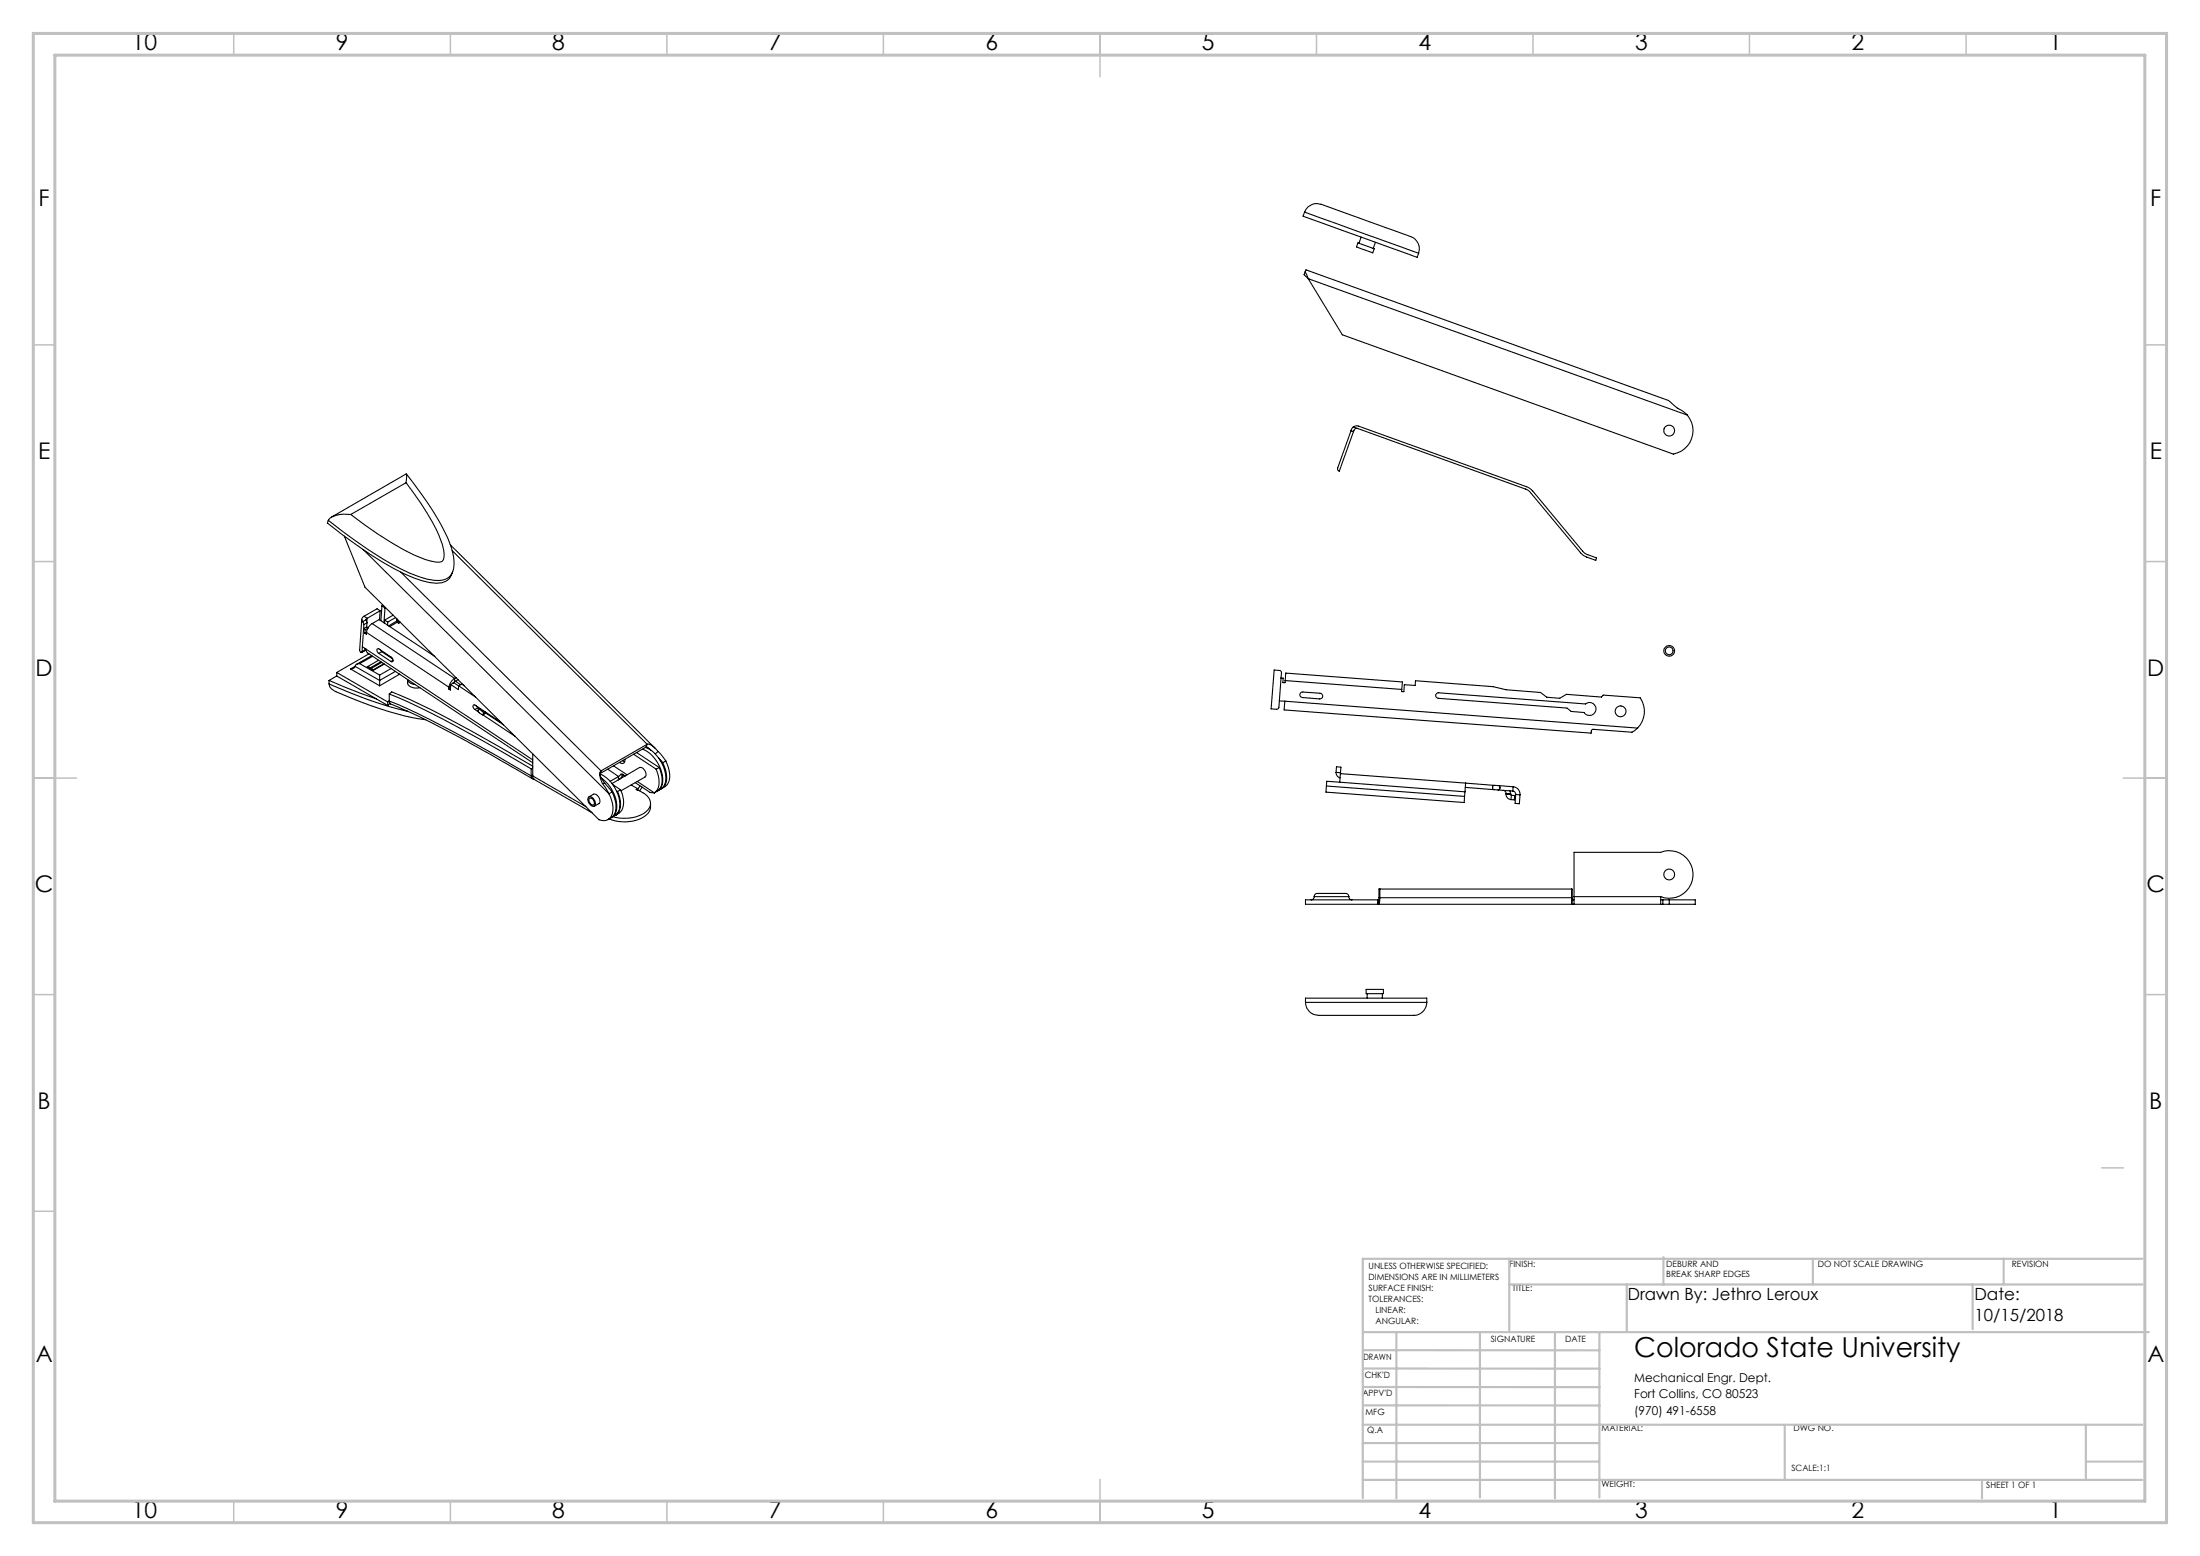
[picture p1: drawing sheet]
<svg xmlns="http://www.w3.org/2000/svg" width="508mm" height="359mm" viewBox="0 0 508 359" stroke-linecap="round" stroke-linejoin="round" font-family="sans-serif">
<g fill="none" stroke="#c0c0c0" stroke-width=".35">
<path d="M54 7.7v5M104 7.7v5M154 7.7v5M204 7.7v5M254 7.7v10M304 7.7v5M354 7.7v5M404 7.7v5M454 7.7v5M7.7 79.6h5M495.3 79.6h5M7.7 129.6h5"/>
<path d="M495.3 129.6h5M7.7 179.6h10M490.3 179.6h10M7.7 229.6h5M495.3 229.6h5M7.7 279.6h5M485.3 269.6h5M54 346.6v4.9M104 346.6v4.9M154 346.6v4.9M204 346.6v4.9M254 341.6v9.9"/>
</g>
<g fill="none" stroke="#c0c0c0" stroke-width=".5">
<path d="M348.5 290.6v16.9M348.5 296.5h146.2M375.6 296.5v11M384.1 290.2v6.4M418.6 290.6v5.9M455.5 296.5v10.4M462.7 290.6v5.9M494.7 290.6h-180v55.3M314.7 307.5h181.5M314.7 315.9l54.6 .1M314.7 311.7h54.6M322.4 307.7v38.2"/>
<path d="M341.7 307.5v38.2M359.1 307.7v38.2M369.3 307.5v38.2M314.6 337.4h54.7M314.6 333.2h54.7M314.6 328.9h180.1M314.7 324.4l54.6 .1M314.7 320.2h54.6M412.1 328.9v12.8M481.6 337.4h13.1M481.6 328.9v12.8M314.6 341.7h180.1"/>
<path d="M457.7 341.7v4.2"/>
</g>
<path d="M7.7 7.7h492.6v343.8h-492.6zM12.7 12.7h482.6v333.9h-482.6z" fill="none" stroke="#c0c0c0" stroke-width=".7"/>
<g fill="none" stroke="#000" stroke-width=".25">
<path d="M301.2 49l-.3 .9 25.6 9.3 .7 .2 .4-.9M301.2 49a3 3 0 0 1 3.9-1.8l20.7 7.4M301.2 49l26.4 9.5M313.5 56.1l3.8 1.3-.3 1-3.8-1.4zM314.3 54.7l-.5 1.5M317.6 55.9l-.5 1.5M325.8 54.6a2.95 2.95 0 0 1 1.8 3.9M301.4 62.8l.7 1.5M301.4 62.8l.2-.5 83.7 30.2 2 1.7 1.1 .6 1.2 1M301.4 62.8l-.3 .6 1 .9M302.1 64.3l7.9 13 76.4 27.5a5.5 5.5 0 0 0 3.2-9M302.1 64.3l87.5 31.5"/>
<path d="M302.1 64.3h.1M312 99.4l-3.1 8.6a.57 .57 0 0 0 .3 .8l3.3-9.1M312 99.4l.5 .3M312.5 98.6l.6-.3 .6 .1 39.2 14.1 1 .8 11.8 14.2 .7 .5 2.3 .8-.2 .6-2.3-.9-1.1-.7-11.8-14.2-.9-.6zM312.5 98.6l-.5 .8M313.5 99a.68 .68 0 0 0-.9 .4l-.1 .3M81 118.8l-.8-.1a5 5 0 0 0-4.4 1.4M93.8 111.4a55.3 55.3 0 0 1 8.3 14.3 4.8 4.8 0 0 1 .1 3.8 2.75 2.75 0 0 1-2.7 0 51.5 51.5 0 0 1-15.4-8.4l-3.1-2.3M93.8 111.4v-2l-17.2 10M93.8 111.4l-12.8 7.4M93.9 109.5a67.5 67.5 0 0 1 10 16 8.8 8.8 0 0 1 .6 6.5M75.8 120.1a93.9 93.9 0 0 0 18.9 12.3 15 15 0 0 0 7.2 1.6 3 3 0 0 0 2.6-1.9 3.2 3.2 0 0 1-3.7 2.6 22.4 22.4 0 0 1-9.9-3.5 102.9 102.9 0 0 1-15.3-10.4z"/>
<path d="M79.5 123.8l4.8 11.8 54 53.7a2.25 2.25 0 0 0 3.2-2.4l-.1-1.4-.8-2.2M83.9 126.9l56.7 56.4M88.2 139.9l.7 .5M88.2 139.9l-.3 3.4M88.5 139.7l-.3 .2M92.6 132.1l46.2 45.9M104 125.8l47.3 47M104.4 127.1l45 44.7M76 157.9a2.26 2.26 0 0 0 1.5 1.8 77.2 77.2 0 0 0 20.8 6.5M76 157.1l7 2.9 3.9 1.4M76 157.9a95 95 0 0 0 18.2 6.3M76 157.1v.8"/>
<path d="M77.8 156.1l-1.8 1M77.8 155.3l11.7 6.8M77.8 155.3v.8M77.8 156.1l11.7 6.8M80.9 154.4l6.8 3.9M82 153.8a.89 .89 0 0 1-1.1 .6M82 153.8l5.7 3.3M82 153.8l-1.1 .6M83 153.2a.92 .92 0 0 0-1 .6M83 153.2l4.7 2.7M83.5 143l-.5 7.1 .3 .5h.2l.1-.1M83.7 149.3l.9 .6"/>
<path d="M83.7 149.3l-.1 1.2M83.7 143.5l.3 .7M84 145.1l-.3 4.2M84 145.1l.3 .3M84 144.2v.9M84.1 142.3a.81 .81 0 0 0-.4 1.2M84.1 142.3l.7 .5M84.3 150.1l-.8 .6M84.3 145.4l-.1 .8M84.3 149.7v.4M84.3 150.1l-.7 .4M84.3 149.8h.1"/>
<path d="M84.5 143.1l.2 .7M84.5 143.1l-.8 .4M84.6 149.9v.5l.3 .3 38.1 25.4M84.6 149.9l38.4 25.5M84.6 146v.4l-.4-.2M84.6 146l19.1 12.7M84.6 146l-.4 .2M84.7 144.7l-.7 .4M84.7 144.7l.3 .3M84.7 143.8l-.7 .4M84.7 143.8v.9M84.8 142.8l-.3 .3"/>
<path d="M84.8 142.8l-.1 .8M84.8 153.9l1.4 .7M84.8 153.9l1.4 .9M85 145l-.7 .4M85.2 151l-7.4 4.3M85.8 151.4l-3.5 2M85.9 144a2.87 2.87 0 0 0-1.3 2M85.9 144l19.1 12.6M85.9 144l1.7-1 12.8 8.5M86 151.5l-3 1.7M86.2 154.6v.2M87.4 152.4l-2.6 1.5"/>
<path d="M87.5 150.8l-.5-.6 .1-.3 .2-.1 3.2 2.1 .3 .6-.2 .3-.3-.1M87.5 150.8l2.8 1.9M87.7 157.1v1.2M87.7 155.9v1.2M87.8 141l-.2 2.1M87.8 141l-3 1.8M87.8 141l-.7-.5-3 1.8M87.8 150l.4 .5M87.9 152.8l-2.4 1.4M88.2 150.5l-.7 .3M88.2 150.5l2.5 1.6M88.2 152.9l-2.5 1.4"/>
<path d="M88.6 153.2l-2.4 1.4M88.7 153.3l-2.5 1.5M88.8 143.2v.7M88.8 143.2l.7 .4M88.9 140.4l-.2 3.4M89 140.3l-.1 .1M89.5 143.6v.7M90.3 154.3l-2.6 1.6M90.8 142l-2 1.2M90.8 152.4l-.5 .3M91.3 155l-3.6 2.1M91.3 142.6l-1.8 1"/>
<path d="M91.6 143.4l.1 .2M91.6 143.4v-.5v.5M91.6 143.4l-1.9 1.1M91.7 142.9l-.1 .6M91.7 143.6l-1.7 1.1M91.9 143.4l.5 .3-.3 .2-.4-.3M91.9 143.4v.4M92 143.3l-.1 .1M92.3 155.6l-4.6 2.7M95.8 158l-.9-.2a1.04 1.04 0 0 1-.8-.9 1.7 1.7 0 0 0 2.2 2l.6-.2M103.7 158.7l-.1 .4M104 158.9l-.4 .2"/>
<path d="M104.1 158l1.7 1.2 .1-.9M104.1 158l-.1 1.3-.4-.2M104.1 158l.7-.4 1.1 .8M104.1 158.5l-.4 .2M105 157.4l-.4 .3M105 156.6a2.87 2.87 0 0 0-1.3 2.1M105 156.6v.8M105.2 157.3l1.2 .8M105.3 156.5l-.3 .1M105.8 156.9l-.8 .5M105.9 158.3l4 2.7M107.2 158.3l-.6-.4-.7 .4"/>
<path d="M294.2 154.7h.3a1.07 1.07 0 0 1 1.4 .6l-.6 8.1a1.29 1.29 0 0 1-1.6 .3h-.2zM295.8 156.5l.5 .1-.1 1h.5l.1-.5M296.8 157.1l.1-1.7 26.9 2-.1 1.8M296.8 157.1l26.9 2.1M300.4 159.9l.4-.1 4 .3a.65 .65 0 0 1 .6 .7 .65 .65 0 0 1-.7 .6l-4-.4a.65 .65 0 0 1-.5-.4 .65 .65 0 0 1 .2-.7zM323.7 159.2l-.1 .5h.6l.1-1.6 2.5 .2v-1.1l18 1.3 3 .7 7.9 .7 1.5 1.1 3 .2 1.5-.9 8.1 .6 .4-.4 8.5 .6a5.5 5.5 0 0 1-.6 7M89.5 162.1v.8M89.9 161.9l.2 .6 6.8 3 9.1 4.7 17 9.6M89.9 161.9a234.7 234.7 0 0 1 28.8 14.9l4 2.3M89.9 160.2a226.7 226.7 0 0 1 28.8 15l4 2.3M89.9 160.2l.6-.5a230.2 230.2 0 0 1 28.9 15.1l3.6 2.1M89.9 161.7l-.4 .4"/>
<path d="M89.9 160.2v1.7M90 162.3h.1M90.1 162.4l-.6 .5M109.6 163.8l-.4-.6 .1-.4 .2-.1 6.2 4.1M109.6 163.8l.9 .6M110 163l.3 .4M110.3 163.4l-.7 .4M110.3 163.4l.4 .3M110.7 163.8a.45 .45 0 0 0-.3 .4 .45 .45 0 0 0 .3 .4l.7 .4 .2-.2M110.7 163.8l.7 .4M110.8 163.5l-.3 .3M111 163.7l-.3 .1"/>
<path d="M111.4 164.2l.2 .5M111.5 165l7.5 5M111.6 164.7v.1M111.6 164.1l-.2 .1M112.1 164.4l-.5 .3M112.2 164.6l4.1 2.8M112.3 164.5l-.7 .3M112.4 164.5l-.9 .5M122.7 179.1v.5l.7 .3M122.7 177.5v1.6M123 179.1l.1 .5 .3 .3 13.3 7.7M123 174v5.1"/>
<path d="M123 177.3l-.3 .2M123 178.9l-.3 .2M123 179.1l12.3 7.1M138.5 178.7a7.9 7.9 0 0 1 4.4 8.5 2.83 2.83 0 0 1-1.6 1.5M138.5 178.6l.3 .9 .8 1.3M138.8 178a2.18 2.18 0 0 0 .1 2.3l.2 .6M138.8 178l-.3 .6M138.9 179.6a8.1 8.1 0 0 1 3.3 8l-.2 .5-.8 .6M140.3 177.6l2.5 1.7M141.7 176.8l3.1 2.1M142.8 179.3l-1.9 1.1M142.8 179.3v.8"/>
<path d="M143.2 179.7v.1M143.3 178.8l.3-.1 .8 .4M143.3 178.8l-.5 .5M143.3 178.8l.5 .3M143.8 175.6l.5 .3M143.8 179.1l-.9 .8M143.9 179l.4 .2M143.9 178.9l-.1 .2M144.3 175.3a.73 .73 0 0 1-.3 .9 .73 .73 0 0 1-.9-.2M146.3 174.1l5.2 3.5M147 173.7l5.2 3.5M148.3 173a8 8 0 0 1 4.7 8 2.28 2.28 0 0 1-1.2 1.6"/>
<path d="M149 172.5a8 8 0 0 1 4.7 8 2.53 2.53 0 0 1-1.8 2.1M149.2 172.5l1.1 .7M149.2 172.5l-10.7 6.1M149.4 172.5l.3 .3M149.4 171.8h.5l.8 .4 1.3 1.3M149.4 171.8l-.2 .7M149.4 171.8l-10.6 6.2M151.5 177.6a4.9 4.9 0 0 1-.1 5.1l-.3 .4M152 173.5l1.7 2.2M152 173.5l-.7 .6M152 174.9l1 1.2M152.2 177.2a4.9 4.9 0 0 1 0 5.1l-1.1 .8"/>
<path d="M152.2 177.2l-.7 .4M152.4 175.5l.6 .6M153 176.1a5.7 5.7 0 0 1 .5 5.3l-.8 .7M153.7 175.7a5.8 5.8 0 0 1 .5 5.3l-1.4 1.1M153.7 175.7l-.7 .4M295.4 161.8l1.3 .1M296.7 161.9l-.2 2 70.9 5.4v-.3a.5 .5 0 0 1 .5-.6l8.9 .6 1.3-.9M296.7 161.9l81.4 6.2M308.5 178.3a1.29 1.29 0 0 0 .9 1.3M308.5 178.3l.1-1.3 1 .1-.1 1.3M308.5 178.3l1 .1M309.5 178.4l.2 .2"/>
<path d="M331.8 160.1l.4-.2 33.9 2.6a1.51 1.51 0 0 1 2.2 .3 1.51 1.51 0 0 1-.4 2.2 1.51 1.51 0 0 1-2.1-.5l-3-.3-1-.7-29.7-2.3a.63 .63 0 0 1-.6-.4 .63 .63 0 0 1 .3-.7zM135.9 184a1.18 1.18 0 0 1 1.5 1.2 .64 .64 0 0 1-.5 1 1.59 1.59 0 0 1-1-2.2zM136 184l1-.6a1.44 1.44 0 0 1 1.3 2.1l-1.1 .6M136.1 184.4a.9 .9 0 0 1 1 .4 .9 .9 0 0 1-.2 1.1l-.4-.2-.4-.6zM139.1 180.9l1.5 2.4M139.6 180.8l1.7 2M139.6 180.8l-.5 .1M141.3 180.9l6.4-3.7a1.47 1.47 0 0 1 1.2 2.2l-5.5 3.2M141.3 182.8a5.6 5.6 0 0 1 .5 5.3l-.7 .7-.7 .4M141.3 182.8l-.7 .5M141.5 181.1l1.8 1.2M142.1 188.2h.1"/>
<path d="M142.2 188.2h-.1M142.2 188.2h.1M142.3 182.6l.3 .1M142.6 182.7a4.8 4.8 0 0 1 0 5.2l-.4 .3M143.3 182.3a4.8 4.8 0 0 1 0 5.2l-1.1 .7M143.3 182.3l-.7 .4M145.7 181.2l1.5 .9M146.7 180.7l3.4 2.2 1 .2M147.1 180.4l4 2.7M147.2 182.5a3.4 3.4 0 0 1 2.9 3.6 5.9 5.9 0 0 1-5.7 2.8l-1.6-.1-1.3-.2M147.2 182.1l-.3 .2 .3 .2M147.2 182.1v.4"/>
<path d="M147.7 181.4l-.5 .7M148.2 181.7l-.5 .9M150.2 185.5a3.1 3.1 0 0 1-2 3.4 9.3 9.3 0 0 1-7.5 .2M306.3 181.5l-.1 1.4 31.9 2.4 .1-1.4M306.3 181.5l31.9 2.4M309.4 180.6l.1-2 28.9 2.2M309.4 180.6l28.9 2.2M309.4 180.6l-3-.2-.1 1.1M338.3 182.8l-.1 1.1M338.3 181.8l6.7 .5M338.4 180.8l-.1 2M338.4 180.8l6.7 .5"/>
<path d="M345 182.3l.9 .1M345.1 181.3l-.3 .1-.1 .3v.5l.3 .1M345.1 181.3l.9 .1M345.9 182.4l3.4 .2M346 181.4a.53 .53 0 0 1 .4 .5 .53 .53 0 0 1-.5 .5M346 181.4l3.4 .2M347.1 182.5a.73 .73 0 0 1 .7 .8M347.8 183.3h.1M347.8 183.3a1.21 1.21 0 0 0 1.1 1.3M347.8 183.3h1M348.7 182.6l.1 .7M348.8 183.3h.1"/>
<path d="M348.8 183.3l.2 .3M349 183.6l-.1 1M349 183.6l.7 .1v1l-.8-.1M349.3 182.6a.73 .73 0 0 1 .7 .8M349.4 181.6a1.69 1.69 0 0 1 1.6 1.9M349.4 181.6l-.1 1M350 183.4l-.2 2.1 1 .1 .2-2.1M350 183.4l1 .1M303.5 207a.72 .72 0 0 1-.8 .7M303.5 207a.72 .72 0 0 1 .7-.7h6.5a.78 .78 0 0 1 .8 .7M303.5 207h8M311.5 207a.72 .72 0 0 0 .7 .7"/>
<path d="M318.1 207.7v1.1M318.2 207.7v1.1M318.3 208.8h44.6M318.3 207.7h-16.9v1.1h16.9M318.3 207.7v1.1M318.4 207.3l-.1 .4M318.4 207.3h.2M318.6 207.3v1l-.3 .5M318.6 207.3h44.3M318.6 205.2h44.3M318.6 205.2v2.1M318.6 205.2h-.2v2.1"/>
<path d="M362.9 207.3v1.5M362.9 205.2v2.1M362.9 207.3h.1M362.9 205.2l.1 2.1M362.9 208.8h22.5M362.9 207.7h.6M363 207.5l-.1 1.3M363 207.3v.2M363.5 207v1.8M363.5 207v-10.2h20a5.5 5.5 0 0 1 7.4 5.1 5.5 5.5 0 0 1-7.4 5.1M363.5 207h20M383.5 207v1.8"/>
<path d="M383.5 207.7h1.9M384 207.7v1.1M385.4 207.7h6v1.1h-6M385.4 207.7v1.1M301.4 231.4a3 3 0 0 0 3 3h19.9a6.7 6.7 0 0 0 3.8-.5 3.1 3.1 0 0 0 1.4-2.5M301.4 231.4v-1h28.1v1M301.4 231.4h28.1M315.5 228.4h3.9v1h-3.9zM315.7 229.4v1M319.2 229.4v1"/>
<circle cx="385.4" cy="99.4" r="1.26"/>
<circle cx="385.4" cy="150.3" r="1.24"/>
<circle cx="385.4" cy="150.3" r=".89"/>
<circle cx="374.2" cy="164.2" r="1.25"/>
<circle cx="385.4" cy="201.9" r="1.25"/>
</g>
<text font-size="6.3" x="377.4" y="313.4">Colorado State University</text>
<g font-size="5.3">
<text x="30.4" y="11.6">10</text>
<text x="77.5" y="11.6">9</text>
<text x="127.5" y="11.6">8</text>
<text x="177.5" y="11.6">7</text>
<text x="227.5" y="11.6">6</text>
<text x="277.5" y="11.6">5</text>
<text x="327.5" y="11.6">4</text>
<text x="377.5" y="11.6">3</text>
<text x="427.5" y="11.6">2</text>
<text x="473.2" y="11.6">1</text>
<text x="8.9" y="47.6">F</text>
<text x="496.5" y="47.6">F</text>
<text x="8.8" y="106">E</text>
<text x="496.4" y="106">E</text>
<text x="8.2" y="156">D</text>
<text x="495.8" y="156">D</text>
<text x="8.1" y="206">C</text>
<text x="495.7" y="206">C</text>
<text x="8.7" y="256">B</text>
<text x="496.3" y="256">B</text>
<text x="8.2" y="314.5">A</text>
<text x="495.8" y="314.5">A</text>
<text x="30.4" y="350.4">10</text>
<text x="77.5" y="350.4">9</text>
<text x="127.5" y="350.4">8</text>
<text x="177.5" y="350.4">7</text>
<text x="227.5" y="350.4">6</text>
<text x="277.5" y="350.4">5</text>
<text x="327.5" y="350.4">4</text>
<text x="377.5" y="350.4">3</text>
<text x="427.5" y="350.4">2</text>
<text x="473.2" y="350.4">1</text>
</g>
<g font-size="3.9">
<text x="375.9" y="300">Drawn By: Jethro Leroux</text>
<text x="455.9" y="300">Date:</text>
<text x="455.9" y="304.9">10/15/2018</text>
</g>
<g font-size="2.8">
<text x="377.4" y="319">Mechanical Engr. Dept.</text>
<text x="377.4" y="322.8">Fort Collins, CO 80523</text>
<text x="377.4" y="326.6">(970) 491-6558</text>
</g>
<g font-size="2">
<text x="316" y="293.1">UNLESS OTHERWISE SPECIFIED:</text>
<text x="348.5" y="292.4">FINISH:</text>
<text x="384.8" y="292.4">DEBURR AND</text>
<text x="419.7" y="292.4">DO NOT SCALE DRAWING</text>
<text x="464.5" y="292.4">REVISION</text>
<text x="316" y="295.6">DIMENSIONS ARE IN MILLIMETERS</text>
<text x="316" y="298.1">SURFACE FINISH:</text>
<text x="349.3" y="298">TITLE:</text>
<text x="384.8" y="294.9">BREAK SHARP EDGES</text>
<text x="316" y="300.6">TOLERANCES:</text>
<text x="317.6" y="303.1">LINEAR:</text>
<text x="317.6" y="305.6">ANGULAR:</text>
<text x="344.2" y="309.8">SIGNATURE</text>
<text x="361.4" y="309.8">DATE</text>
<text x="314.8" y="314">DRAWN</text>
<text x="314.6" y="322.3">APPV'D</text>
<text x="315.1" y="318.2">CHK'D</text>
<text x="315.3" y="326.6">MFG</text>
<text x="315.7" y="330.8">Q.A</text>
<text x="369.8" y="330.4">MATERIAL:</text>
<text x="414.1" y="330.4">DWG NO.</text>
<text x="413.7" y="339.5">SCALE:1:1</text>
<text x="369.8" y="343.4">WEIGHT:</text>
<text x="458.7" y="343.5">SHEET 1 OF 1</text>
</g>
</svg>
